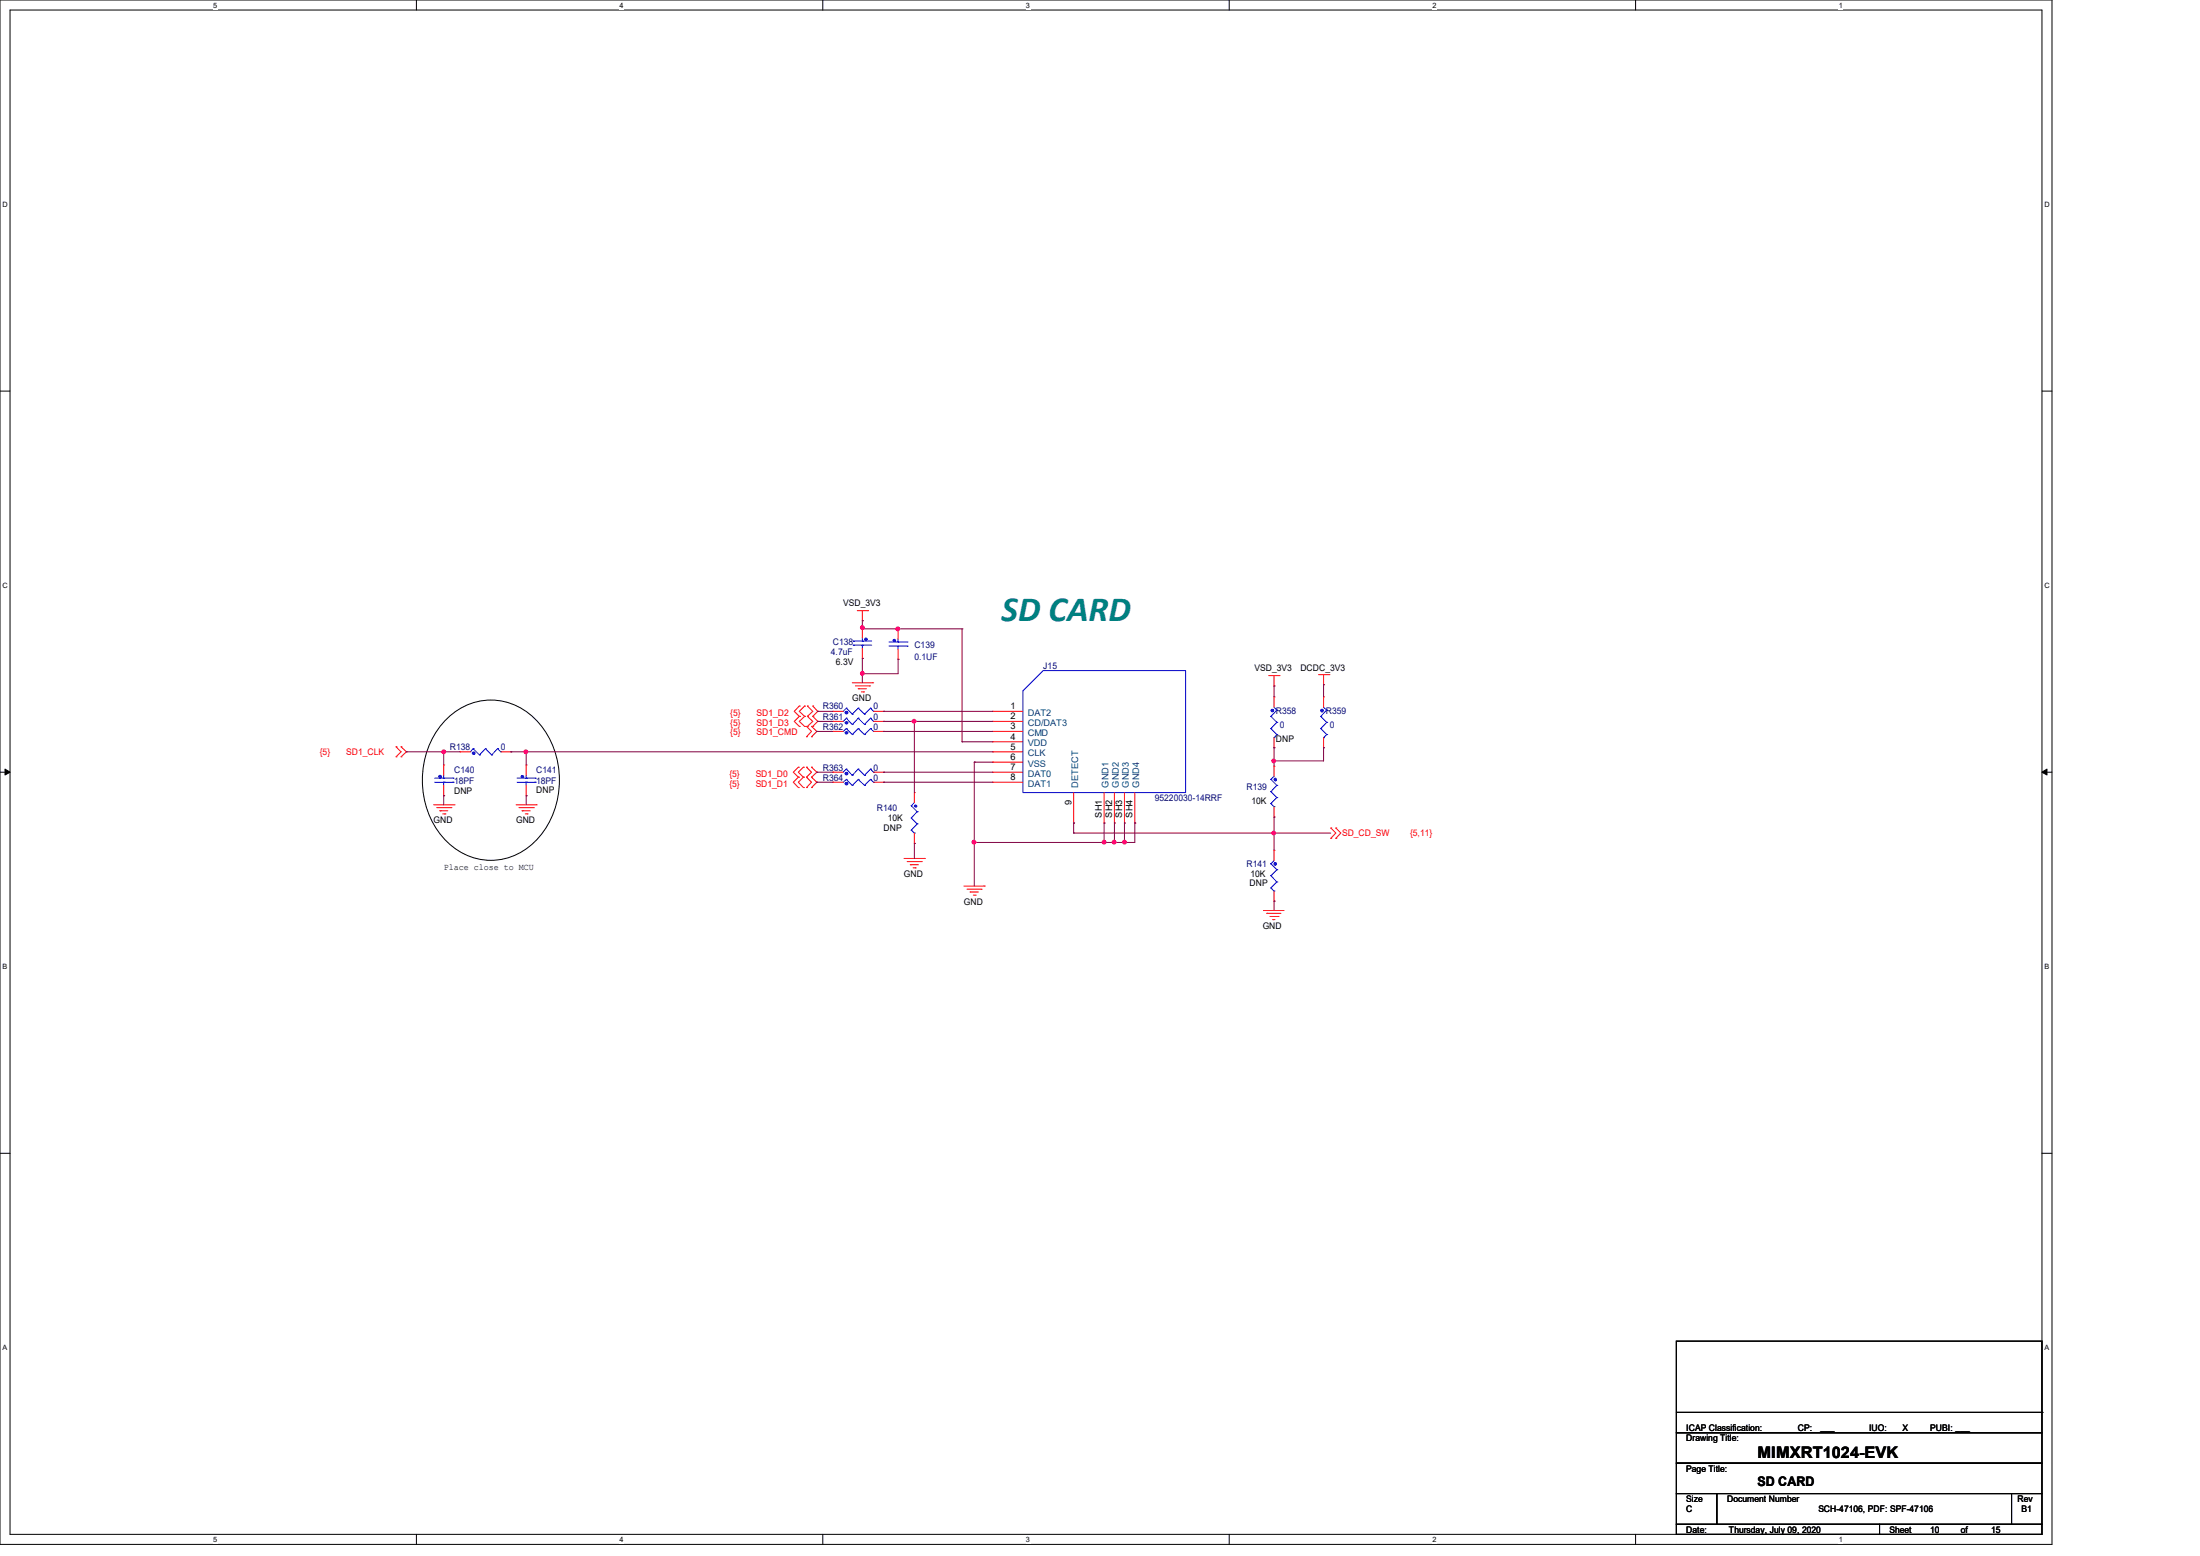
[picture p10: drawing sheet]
<svg xmlns="http://www.w3.org/2000/svg" width="297mm" height="210mm" viewBox="0 0 297 210" stroke-linecap="round" stroke-linejoin="round" font-family="sans-serif">
<path d="M0 0h277v208.4h-277zM1.4 1.4h274.3v205.7h-274.3z" fill="none" stroke="#000" stroke-width=".14"/>
<g fill="#fff">
<path d="M28.8 .1h.5v1.1h-.5z"/>
<path d="M28.8 207.2h.5v1.1h-.5z"/>
</g>
<path d="M56.2 0v1.4M56.2 207.1v1.3" fill="none" stroke="#000" stroke-width=".14"/>
<g fill="#fff">
<path d="M83.7 .1h.5v1.1h-.5z"/>
<path d="M83.7 207.2h.5v1.1h-.5z"/>
</g>
<path d="M111.1 0v1.4M111.1 207.1v1.3" fill="none" stroke="#000" stroke-width=".14"/>
<g fill="#fff">
<path d="M138.5 .1h.6v1.1h-.6z"/>
<path d="M138.5 207.2h.6v1.1h-.6z"/>
</g>
<path d="M165.9 0v1.4M165.9 207.1v1.3" fill="none" stroke="#000" stroke-width=".14"/>
<g fill="#fff">
<path d="M193.4 .1h.5v1.1h-.5z"/>
<path d="M193.4 207.2h.5v1.1h-.5z"/>
</g>
<path d="M220.8 0v1.4M220.8 207.1v1.3" fill="none" stroke="#000" stroke-width=".14"/>
<g fill="#fff">
<path d="M248.2 .1h.6v1.1h-.6z"/>
<path d="M248.2 207.2h.6v1.1h-.6z"/>
<path d="M.3 27.1h.8v1.1h-.8z"/>
<path d="M276 27.1h.7v1.1h-.7z"/>
<path d="M.3 78.5h.8v1.1h-.8z"/>
<path d="M276 78.5h.7v1.1h-.7z"/>
</g>
<path d="M0 52.8h1.4M275.7 52.8h1.3" fill="none" stroke="#000" stroke-width=".14"/>
<g fill="#fff">
<path d="M.3 129.9h.7v1.1h-.7z"/>
<path d="M276 129.9h.6v1.1h-.6z"/>
</g>
<path d="M0 104.2h1.4M275.7 104.2h1.3" fill="none" stroke="#000" stroke-width=".14"/>
<path d="M.7 103.8l.7 .4-.7 .4zM275.7 104.2l.7-.4v.8z" fill="#000" stroke="#000" stroke-width=".14"/>
<g fill="#fff">
<path d="M.3 181.4h.7v1.1h-.7z"/>
<path d="M276 181.4h.6v1.1h-.6z"/>
</g>
<g fill="none" stroke="#000" stroke-width=".14">
<path d="M60.1 97.2a8.3 8.3 0 0 1 13.1 .9 12 12 0 0 1-1.6 16.1 8.3 8.3 0 0 1-12.2-1.7 12.1 12.1 0 0 1 .7-15.3zM0 155.7h1.4M275.7 155.7h1.3M226.3 193.4h49.4v4.1h-49.4zM226.3 197.5h49.4v4.1h-49.4zM226.3 181h49.4v12.4h-49.4zM226.3 190.6h49.4M275.7 190.6h.1M226.3 201.6h5.5v4.1h-5.5zM226.3 205.7h27.4v1.4h-27.4zM231.8 201.6h39.8v4.1h-39.8zM253.7 205.7h22v1.4h-22z"/>
<path d="M271.6 201.6h4.1v4.1h-4.1z"/>
</g>
<g fill="none" stroke="#f00" stroke-width=".14">
<path d="M107.9 96.7h.1M107.9 95.3h.1M107.9 98h.1M107.9 95.3l-.7 .7 .7 .7M107.9 96.7l-.7 .7 .7 .6M108.6 95.3h.1M108.6 96.7h.1M108.6 98h.1M108.6 95.3l-.7 .7 .7 .7M108.6 96.7l-.7 .7 .7 .6M108.9 98h.1M108.9 99.4h.1"/>
<path d="M108.9 98l.7 .7-.7 .7M109 95.3h.1M109 96.7h.1M109 98h.1M109 95.3l.7 .7-.7 .7M109 96.7l.7 .7-.7 .6M109.6 99.4h.1M109.6 98h.1M109.6 98l.7 .7-.7 .7M109.7 96.7h.1M109.7 95.3h.1M109.7 98h.1"/>
<path d="M109.7 95.3l.7 .7-.7 .7M109.7 96.7l.7 .7-.7 .6M112.4 96h.1M112.4 97.4h.1M112.4 98.7h.1M112.4 96h1.4M112.4 97.4h1.4M112.4 98.7h1.4M115.1 92.2h2.7M115.5 92.6h1.9M115.7 82.4h1.4M115.9 93h.1"/>
<path d="M115.9 93h1.1M116.3 93.4h.3M116.4 83.8h.1M116.4 84.8h.1M116.4 88.9h.1M116.4 82.4v1.4M116.4 84.8v1.3M116.4 87.5v1.4M116.6 93.4h.1M117.1 82.4h.1M117.4 92.6h.1M117.8 92.2h.1"/>
<path d="M117.9 96h1.4M117.9 97.4h1.4M117.9 98.7h1.4M119.3 96h.1M119.3 97.4h.1M119.3 98.7h.1M121.2 84.9h.1M121.2 89h.1M121.2 84.9v1.4M121.2 87.6v1.4M134 96h.1M134 97.4h.1"/>
<path d="M134 98.7h.1M134 96h4.1M134 97.4h4.1M134 98.7h4.1M171.3 91.2h1.4M172 92.6h.1M172 94.1h.1M172 91.2v1.4M172 94.1v1.4M172 99.6v1.3M172.7 91.2h.1M178 91.1h1.4"/>
<path d="M178.7 92.4h.1M178.7 94.1h.1M178.7 91.1v1.3M178.7 94.1v1.4M178.7 99.6v1.3M179.4 91.1h.1M53.5 100.8h.1M53.5 102.2h.1M53.5 100.8l.6 .7-.6 .7M54.1 102.2h.1M54.1 100.8h.1M54.1 100.8l.8 .7-.8 .7"/>
<path d="M58.5 108.6h2.8M59 109h1.9M59.4 109.4h.1M59.4 109.4h1.1M59.8 109.9h.3M59.9 103.3h.1M59.9 107.4h.1M59.9 103.3v1.3M59.9 106v1.4M60.1 109.9h.1M60.9 109h.1M61.3 108.6h.1"/>
<path d="M62.1 101.5h.1M62.1 101.5h1.4M67.6 101.5h1.4M69 101.5h.1M69.7 108.6h2.7M70.1 109h1.9M70.5 109.4h.1M70.5 109.4h1.1M70.9 109.9h.3M71 103.3h.1M71 107.4h.1M71 103.3v1.3"/>
<path d="M71 106v1.4M71.2 109.9h.1M72 109h.1M72.4 108.6h.1M107.8 104.9h.1M107.8 103.5h.1M107.8 106.3h.1M107.8 103.5l-.7 .7 .7 .7M107.8 104.9l-.7 .7 .7 .7M108.5 103.5h.1M108.5 104.9h.1M108.5 106.3h.1"/>
<path d="M108.5 103.5l-.7 .7 .7 .7M108.5 104.9l-.7 .7 .7 .7M108.9 103.5h.1M108.9 104.9h.1M108.9 106.3h.1M108.9 103.5l.7 .7-.7 .7M108.9 104.9l.7 .7-.7 .7M109.6 104.9h.1M109.6 103.5h.1M109.6 106.3h.1M109.6 103.5l.7 .7-.7 .7M109.6 104.9l.7 .7-.7 .7"/>
<path d="M112.4 104.2h.1M112.4 105.6h.1M112.4 104.2h1.4M112.4 105.6h1.4M117.9 104.2h1.4M117.9 105.6h1.4M119.3 104.2h.1M119.3 105.6h.1M122 115.9h2.8M122.5 116.3h1.9M122.9 116.7h.1M122.9 116.7h1.1"/>
<path d="M123.3 117.1h.3M123.4 107h.1M123.4 113.8h.1M123.4 107v1.3M123.4 112.4v1.4M123.6 117.1h.1M124.4 116.3h.1M124.8 115.9h.1M130.1 119.6h2.8M132.9 119.6h.1M134 100.1h.1M134 101.5h.1"/>
<path d="M134 102.9h.1M134 104.2h.1M134 105.6h.1M134 104.2h4.1M134 105.6h4.1M134 101.5h4.1M134 100.1h4.1M134 102.9h4.1M144.9 111.1h.1M144.9 107v4.1M149.1 111.1h.1M149.1 107v4.1"/>
<path d="M150.5 111.1h.1M150.5 107v4.1M151.8 111.1h.1M151.8 107v4.1M153.2 111.1h.1M153.2 107v4.1M172 103.4h.1M172 110.3h.1M172 100.9h.1M172 114.8h.1M172 103.4v1.4M172 108.9v1.4"/>
<path d="M172 114.8v1.4M178.7 100.9h.1M179.7 111.8h.1M179.7 113.2h.1M179.7 111.8l.6 .6-.6 .8M180.3 111.8h.1M180.3 113.2h.1M180.3 111.8l.7 .6-.7 .8M130.6 120h1.9M131 120.4h.1M131 120.4h1.1M131.4 120.8h.3"/>
<path d="M131.7 120.8h.1M132.5 120h.1M170.6 122.9h.1M170.6 122.9h2.8M171 123.3h.1M171 123.3h1.9M171.4 123.7h1.2M171.8 124.1h.1M171.8 124.1h.3M172 121.6h.1M172 120.3v1.3M172.6 123.7h.1"/>
</g>
<g fill="none" stroke="#00f" stroke-width=".14">
<path d="M114.3 95.6h.1M114.3 96.9h.1M114.3 98.3h.1M114.3 95.6l-.5 .4M114.3 95.6l.8 .8M114.3 96.9l-.5 .5M114.3 96.9l.8 .9M114.3 98.3l-.5 .4M114.3 98.3l.8 .8M115.1 96.4h.1M115.1 97.8h.1M115.1 99.1h.1"/>
<path d="M115.2 87.1h.1M115.2 86.5h.1M115.2 87.1h2.5M115.2 86.5h2.5M115.9 95.6h.1M115.9 96.9h.1M115.9 98.3h.1M115.9 95.6l-.8 .8M115.9 95.6l.8 .8M115.9 96.9l-.8 .9M115.9 96.9l.8 .9M115.9 98.3l-.8 .8"/>
<path d="M115.9 98.3l.8 .8M116.4 87.1h.1M116.4 86.5h.1M116.4 86.1v.4M116.4 87.1v.4M116.7 96.4h.1M116.7 97.8h.1M116.7 99.1h.1M117.5 95.6h.1M117.5 96.9h.1M117.5 98.3h.1M117.5 95.6l-.8 .8"/>
<path d="M117.5 95.6l.4 .4M117.5 96.9l-.8 .9M117.5 96.9l.4 .5M117.5 98.3l-.8 .8M117.5 98.3l.4 .4M117.9 96h.1M117.9 97.4h.1M117.9 98.7h.1M120 87.2h2.5M120 86.7h2.5M121.2 87.2h.1M121.2 86.7h.1"/>
<path d="M121.2 86.3v.4M121.2 87.2v.4M122.5 87.2h.1M122.5 86.7h.1M138.1 93.3l2.7-2.8h19.3v16.5h-22zM140.8 90.5h.1M171.6 96.7h.1M171.6 98.3h.1M171.6 96.7l.8 .8M171.6 98.3l.8 .8M172 99.6h.1M172 95.5l.4 .3"/>
<path d="M172.4 95.8h.1M172.4 97.5h.1M172.4 99.1h.1M172.4 95.8l-.8 .9M172.4 97.5l-.8 .8M172.4 99.1l-.4 .5M178.3 96.7h.1M178.3 98.3h.1M178.3 96.7l.8 .8M178.3 98.3l.8 .8M178.7 99.6h.1M178.7 95.5l.4 .3"/>
<path d="M179.1 95.8h.1M179.1 97.5h.1M179.1 99.1h.1M179.1 95.8l-.8 .9M179.1 97.5l-.8 .8M179.1 99.1l-.4 .5M58.7 105.6h2.5M58.7 105h2.5M59.9 105.6h.1M59.9 105h.1M59.9 104.6v.4M59.9 105.6v.4"/>
<path d="M61.2 105.6h.1M61.2 105h.1M63.9 101h.1M63.9 101l-.4 .5M63.9 101l.8 .9M64.7 101.9h.1M65.5 101h.1M65.5 101l-.8 .9M65.5 101l.9 .9M66.4 101.9h.1M67.2 101h.1M67.2 101l-.8 .9"/>
<path d="M67.2 101l.4 .5M67.6 101.5h.1M69.8 105.6h2.5M69.8 105h2.5M71 105.6h.1M71 105h.1M71 104.6v.4M71 105.6v.4M72.3 105.6h.1M72.3 105h.1M114.3 103.8h.1M114.3 105.2h.1"/>
<path d="M114.3 103.8l-.5 .4M114.3 103.8l.8 .8M114.3 105.2l-.5 .4M114.3 105.2l.8 .8M115.1 104.6h.1M115.1 106h.1M115.9 103.8h.1M115.9 105.2h.1M115.9 103.8l-.8 .8M115.9 103.8l.8 .8M115.9 105.2l-.8 .8M115.9 105.2l.8 .8"/>
<path d="M116.7 104.6h.1M116.7 106h.1M117.5 103.8h.1M117.5 105.2h.1M117.5 103.8l-.8 .8M117.5 103.8l.4 .4M117.5 105.2l-.8 .8M117.5 105.2l.4 .4M117.9 104.2h.1M117.9 105.6h.1M123 108.8h.1M123 110.4h.1"/>
<path d="M123 112.1h.1M123 108.8l.8 .8M123 110.4l.8 .8M123 112.1l.4 .3M123.4 112.4h.1M123.4 108.3l-.4 .5M123.8 109.6h.1M123.8 111.2h.1M123.8 109.6l-.8 .8M123.8 111.2l-.8 .9M171.6 105.2h.1M171.6 106.8h.1"/>
<path d="M171.6 108.5h.1M171.6 116.6h.1M171.6 118.2h.1M171.6 119.8h.1M171.6 105.2l.8 .8M171.6 106.8l.8 .9M171.6 108.5l.4 .4M171.6 116.6l.8 .8M171.6 118.2l.8 .8M171.6 119.8l.4 .5M172 108.9h.1M172 104.8l-.4 .4"/>
<path d="M172 116.2l-.4 .4M172.4 106h.1M172.4 107.7h.1M172.4 117.4h.1M172.4 119h.1M172.4 106l-.8 .8M172.4 107.7l-.8 .8M172.4 117.4l-.8 .8M172.4 119l-.8 .8M172 120.3h.1"/>
</g>
<g fill="#00f" stroke="#00f" stroke-width=".14">
<path d="M120.6 86.3h.3v.2h-.3z" fill-rule="evenodd"/>
<path d="M70.4 104.7h.2v.2h-.2z" fill-rule="evenodd"/>
<path d="M123.5 108.7h.2v.2h-.2z" fill-rule="evenodd"/>
<circle cx="178.5" cy="95.9" r=".18"/>
<circle cx="114.3" cy="96.2" r=".18"/>
<circle cx="172.2" cy="105.2" r=".18"/>
<circle cx="171.8" cy="95.9" r=".18"/>
<circle cx="59.4" cy="104.8" r=".18"/>
<circle cx="114.3" cy="104.4" r=".18"/>
<circle cx="114.3" cy="105.8" r=".18"/>
<circle cx="116.9" cy="86.3" r=".18"/>
<circle cx="114.3" cy="97.6" r=".18"/>
<circle cx="64" cy="101.7" r=".18"/>
<circle cx="114.3" cy="98.9" r=".18"/>
<circle cx="172.2" cy="116.6" r=".18"/>
</g>
<g fill="none" stroke="#800040" stroke-width=".14">
<path d="M110.3 98.7h.1M110.3 98.7h2.1M110.4 96h.1M110.4 97.4h.1M110.4 96h2M110.4 97.4h2M116.4 84.9h.1M116.4 83.8h.1M116.4 90.9h.1M116.4 88.9h.1M116.4 84.8h.1M116.4 84.9h13.5"/>
<path d="M116.4 83.8v1.1M116.4 88.9v3.3M119.3 96h.1M119.3 98.7h.1M119.3 97.4h.1M119.3 96h14.7M119.3 98.7h14.7M119.3 97.4h14.7M121.2 89h.1M121.2 84.9h.1M121.2 89v1.9h-4.8M123.4 97.4h.1"/>
<path d="M123.4 97.4v9.6M129.9 84.9h.1M129.9 84.9v15.2M172 92.6h.1M172 92.6v1.5M178.7 92.4h.1M178.7 92.4v1.7M54.9 101.5h.1M54.9 101.5h7.2M59.9 107.4h.1M59.9 101.5h.1M59.9 101.5v1.8"/>
<path d="M59.9 107.4v1.2M69 101.5h.1M69 101.5h65M71 101.5h.1M71 107.4h.1M71 101.5v1.8M71 107.4v1.2M110.3 104.2h.1M110.3 105.6h.1M110.3 104.2h2.1M110.3 105.6h2.1M119.3 104.2h.1"/>
<path d="M119.3 105.6h.1M119.3 104.2h14.7M119.3 105.6h14.7M123.4 113.8h.1M123.4 113.8v2.1M129.9 100.1h.1M129.9 100.1h4.1M131.5 102.9h.1M131.5 113.7h.1M131.5 102.9h2.5M131.5 102.9v16.7M144.9 112.4h.1"/>
<path d="M144.9 111.1h.1M144.9 112.4h34.8M144.9 111.1v1.3M149.1 111.1h.1M149.1 113.7h.1M149.1 111.1v2.6M150.5 111.1h.1M150.5 113.7h.1M150.5 111.1v2.6M151.8 111.1h.1M151.8 113.7h.1M151.8 111.1v2.6"/>
<path d="M153.2 111.1h.1M153.2 111.1v2.6h-21.7M172 112.4h.1M172 110.3h.1M172 100.9h.1M172 102.7h.1M172 100.9v2.5M172 110.3v4.5M178.7 100.9h.1M178.7 100.9v1.8h-6.7M172 121.6h.1M172 121.6v1.3"/>
</g>
<g fill="#f0f" stroke="#f0f" stroke-width=".14">
<circle cx="116.4" cy="84.7" r=".25"/>
<circle cx="123.4" cy="97.3" r=".25"/>
<circle cx="116.4" cy="90.9" r=".25"/>
<circle cx="121.2" cy="84.9" r=".25"/>
<circle cx="172" cy="112.4" r=".25"/>
<circle cx="149.1" cy="113.7" r=".25"/>
<circle cx="131.5" cy="113.7" r=".25"/>
<circle cx="151.8" cy="113.7" r=".25"/>
<circle cx="150.4" cy="113.7" r=".25"/>
<circle cx="59.9" cy="101.5" r=".25"/>
<circle cx="71" cy="101.5" r=".25"/>
<circle cx="172" cy="102.7" r=".25"/>
</g>
<text font-size="4.8" fill="#008080" x="135.2" y="83.8">SD CARD</text>
<text font-size="2.2" x="237.3" y="196.8">MIMXRT1024-EVK</text>
<text font-size="1.8" x="237.3" y="200.5">SD CARD</text>
<g font-size="1.2">
<text x="113.8" y="81.8">VSD_3V3</text>
<text x="112.9" y="89.7">6.3V</text>
<text x="115.1" y="94.7">GND</text>
<text x="136.4" y="95.7">1</text>
<text x="169.4" y="90.6">VSD_3V3</text>
<text x="175.6" y="90.6">DCDC_3V3</text>
<text x="136.4" y="97.1">2</text>
<text x="136.4" y="98.4">3</text>
<text x="136.4" y="99.8">4</text>
<text x="136.4" y="101.2">5</text>
<text x="172.2" y="100.2">DNP</text>
<text x="61.3" y="107.1">DNP</text>
<text x="72.4" y="107">DNP</text>
<text x="136.4" y="102.6">6</text>
<text x="136.4" y="103.9">7</text>
<text x="136.4" y="105.3">8</text>
<text x="58.5" y="111.1">GND</text>
<text x="69.7" y="111.1">GND</text>
<text x="119.3" y="112.2">DNP</text>
<text x="119.8" y="110.9">10K</text>
<text x="144.7" y="108.6" transform="rotate(-90 144.7 108.6)">9</text>
<text x="148.8" y="110.4" transform="rotate(-90 148.8 110.4)">SH1</text>
<text x="150.2" y="110.4" transform="rotate(-90 150.2 110.4)">SH2</text>
<text x="151.5" y="110.4" transform="rotate(-90 151.5 110.4)">SH3</text>
<text x="152.9" y="110.4" transform="rotate(-90 152.9 110.4)">SH4</text>
<text x="168.9" y="108.5">10K</text>
<text x="59.9" y="117.4">Place close to MCU</text>
<text x="122" y="118.4">GND</text>
<text x="168.7" y="119.6">DNP</text>
<text x="168.8" y="118.4">10K</text>
<text x="130.1" y="122.1">GND</text>
<text x="170.5" y="125.4">GND</text>
<text x="227.7" y="194.5">Drawing Title:</text>
<text x="227.7" y="193.2">ICAP Classification:</text>
<text x="242.7" y="193.2">CP:</text>
<text x="245.8" y="193">___</text>
<text x="252.3" y="193.2">IUO:</text>
<text x="256.2" y="193.2">_X_</text>
<text x="260.6" y="193.2">PUBI: ___</text>
<text x="227.7" y="202.7">Size</text>
<text x="227.7" y="198.6">Page Title:</text>
<text x="233.2" y="202.7">Document Number</text>
<text x="272.4" y="202.7">Rev</text>
<text x="227.7" y="206.9">Date:</text>
<text x="227.7" y="204.1">C</text>
<text x="233.4" y="206.9">Thursday, July 09, 2020</text>
<text x="245.5" y="204.1">SCH-47106, PDF: SPF-47106</text>
<text x="255.1" y="206.9">Sheet</text>
<text x="260.6" y="206.9">10</text>
<text x="264.7" y="206.9">of</text>
<text x="268.8" y="206.9">15</text>
<text x="272.9" y="204.1">B1</text>
</g>
<g font-size="1.2" fill="#000080">
<text x="112.2" y="88.3">4.7uF</text>
<text x="112.4" y="87">C138</text>
<text x="123.4" y="87.4">C139</text>
<text x="123.4" y="89">0.1UF</text>
<text x="111.1" y="95.8">R360</text>
<text x="117.9" y="95.8">0</text>
<text x="140.8" y="90.3">J15</text>
<text x="60.7" y="101.3">R138</text>
<text x="67.6" y="101.3">0</text>
<text x="111.1" y="97.2">R361</text>
<text x="111.1" y="98.5">R362</text>
<text x="117.9" y="97.2">0</text>
<text x="117.9" y="98.5">0</text>
<text x="172.2" y="96.3">R358</text>
<text x="172.8" y="98.3">0</text>
<text x="179" y="96.3">R359</text>
<text x="179.5" y="98.3">0</text>
<text x="61.3" y="104.4">C140</text>
<text x="61.3" y="105.8">18PF</text>
<text x="72.4" y="104.4">C141</text>
<text x="72.4" y="105.8">18PF</text>
<text x="111.1" y="104">R363</text>
<text x="111.1" y="105.4">R364</text>
<text x="117.9" y="104">0</text>
<text x="117.9" y="105.4">0</text>
<text x="168.3" y="106.6">R139</text>
<text x="118.4" y="109.5">R140</text>
<text x="155.9" y="108.1">95220030-14RRF</text>
<text x="168.3" y="117">R141</text>
</g>
<g font-size="1.2" fill="#f00">
<text x="43.2" y="101.9">{5}</text>
<text x="46.7" y="101.9">SD1_CLK</text>
<text x="98.6" y="96.6">{5}</text>
<text x="98.6" y="98">{5}</text>
<text x="98.6" y="99.2">{5}</text>
<text x="102.1" y="96.6">SD1_D2</text>
<text x="102.1" y="98">SD1_D3</text>
<text x="102.1" y="99.2">SD1_CMD</text>
<text x="98.5" y="104.8">{5}</text>
<text x="98.5" y="106.2">{5}</text>
<text x="102" y="104.8">SD1_D0</text>
<text x="102" y="106.2">SD1_D1</text>
<text x="181.2" y="112.9">SD_CD_SW</text>
<text x="190.4" y="112.9">{5,11}</text>
</g>
<g font-size="1.2" fill="#004080">
<text x="138.8" y="96.6">DAT2</text>
<text x="138.8" y="98">CD/DAT3</text>
<text x="138.8" y="99.3">CMD</text>
<text x="138.8" y="100.7">VDD</text>
<text x="138.8" y="102.1">CLK</text>
<text x="138.8" y="103.5">VSS</text>
<text x="138.8" y="104.8">DAT0</text>
<text x="138.8" y="106.2">DAT1</text>
<text x="145.5" y="106.3" transform="rotate(-90 145.5 106.3)">DETECT</text>
<text x="149.6" y="106.3" transform="rotate(-90 149.6 106.3)">GND1</text>
<text x="151" y="106.3" transform="rotate(-90 151 106.3)">GND2</text>
<text x="152.4" y="106.3" transform="rotate(-90 152.4 106.3)">GND3</text>
<text x="153.8" y="106.3" transform="rotate(-90 153.8 106.3)">GND4</text>
</g>
<g font-size="1">
<text x="28.8" y="1">5</text>
<text x="83.7" y="1">4</text>
<text x="138.5" y="1">3</text>
<text x="193.4" y="1">2</text>
<text x="248.2" y="1">1</text>
<text x=".3" y="27.9">D</text>
<text x="276" y="27.9">D</text>
<text x=".3" y="79.4">C</text>
<text x="276" y="79.4">C</text>
<text x=".3" y="130.8">B</text>
<text x="276" y="130.8">B</text>
<text x=".3" y="182.2">A</text>
<text x="276" y="182.2">A</text>
<text x="28.8" y="208.1">5</text>
<text x="83.7" y="208.1">4</text>
<text x="138.5" y="208.1">3</text>
<text x="193.4" y="208.1">2</text>
<text x="248.2" y="208.1">1</text>
</g>
</svg>
